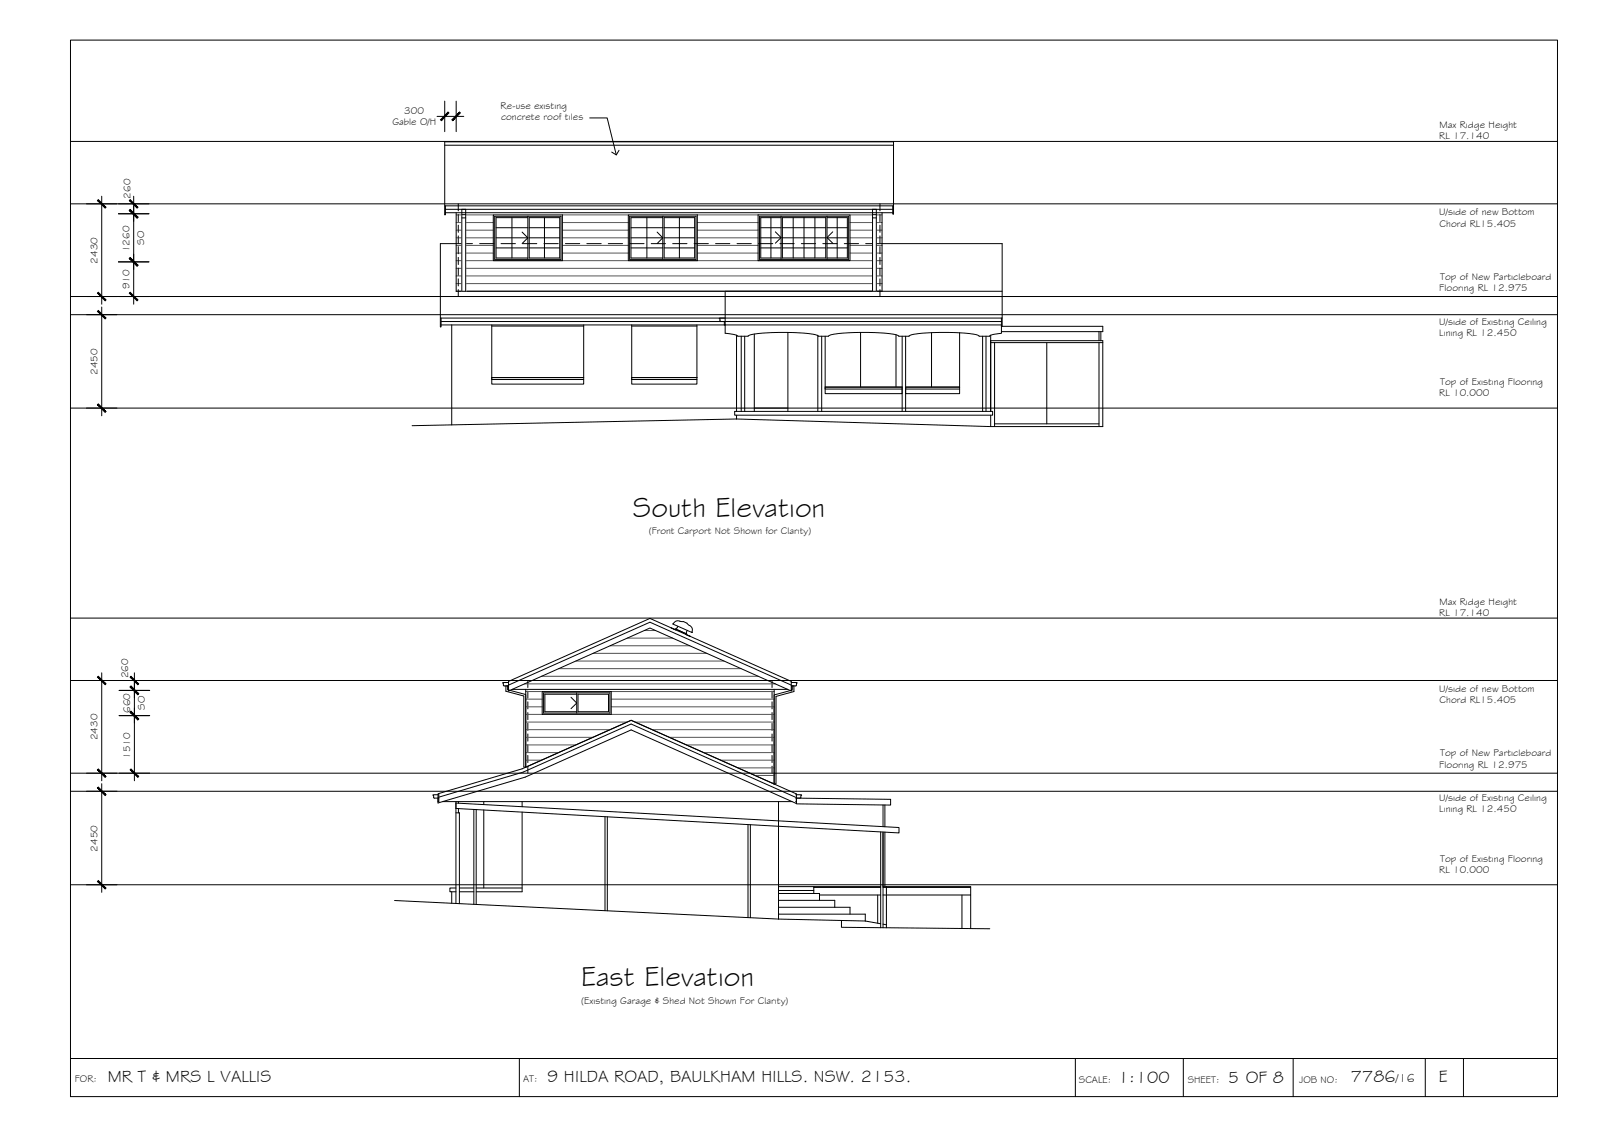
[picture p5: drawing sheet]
<svg xmlns="http://www.w3.org/2000/svg" width="420mm" height="297mm" viewBox="0 0 420 297" stroke-linecap="round" stroke-linejoin="round" font-family="sans-serif">
<!-- layer: MASK -->
<g fill="#fff" stroke="#fff" stroke-width=".26">
<path d="M180.7 164l.3 .1z"/>
<path d="M132.7 179.8h.5l-.5 1zM133.2 179.8l-.5 1h.5z"/>
<path d="M132.7 180.8h.5l-.5 .4zM132.7 181.2h1.9l-1.4-.4z"/>
<path d="M132.7 181.2h1.9l1.4 .9zM134.6 181.2l1.4 .9h1.9z"/>
<path d="M136 182.1h1.9l-.5 .4zM137.4 182.5h.5v-.4z"/>
<path d="M137.4 182.5h.5l-.5 18.6zM137.9 182.5l-.5 18.6h.5z"/>
<path d="M207.7 179.8l.5 1.1v-1.1zM207.7 179.8l.5 1.1h-.5z"/>
<path d="M207.7 180.9l.5 .4v-.4zM206.3 181.3l1.4-.4 .5 .4z"/>
<path d="M205 182.2l3.2-.9h-1.9zM203 182.2l3.3-.9-1.3 .9z"/>
<path d="M203 182.2l.5 .4 1.5-.4zM203 182.2l.5 .4h-.5z"/>
<path d="M203 182.6l.5 22.9v-22.9zM203 182.6l.5 22.9h-.5z"/>
<path d="M179 163l1.2 .4zM179 163l1.3 .6-.1-.2z"/>
<path d="M178.6 163l1.7 .6zM178.6 163l2 .8z"/>
<path d="M178.3 162.9l2.3 .9zM178.3 162.9l2.5 1.1z"/>
<path d="M178.3 162.9l2.5 1.1zM178.4 162.9l2.4 1.1z"/>
<path d="M178.1 162.8l.2 .1zM178.1 162.8l.3 .1z"/>
<path d="M178.4 162.9l2.3 1.1zM178.4 162.9l2.3 1.1z"/>
<path d="M180.7 164l.3 .1zM180.7 164l.3 .1z"/>
<path d="M178.1 162.8l.3 .1zM178.1 162.8l.4 .2z"/>
<path d="M178.4 162.9l2.3 1.1zM178.5 163l2.2 1z"/>
<path d="M180.7 163.9l.3 .2zM180.7 163.9l.3 .2z"/>
<path d="M177.9 162.8l.6 .2zM177.9 162.8l.7 .3z"/>
<path d="M178.5 163l2.2 .9zM178.6 163.1l2.1 .8z"/>
<path d="M180.5 163.9l.5 .2zM180.5 163.9l.7 .3z"/>
<path d="M177.9 162.8l.7 .3zM177.9 162.8l.7 .3zM177.9 162.8l.7 .3zM177.9 162.8l.7 .3z"/>
<path d="M178.6 163.1l1.9 .8zM178.6 163.1l1.9 .8z"/>
<path d="M180.5 163.9l.7 .3zM180.5 163.9l.7 .3z"/>
<path d="M177.7 162.8l.9 .3zM177.7 162.8l1 .4z"/>
<path d="M178.6 163.1l1.9 .8zM178.7 163.2l1.8 .7z"/>
<path d="M180.3 163.9l.9 .3zM180.3 163.9l1 .5z"/>
<path d="M180.3 163.9l1 .5zM180.3 163.9l1 .5z"/>
<path d="M177.7 162.8l1 .4zM177.7 162.8l1 .4z"/>
<path d="M178.7 163.2l1.6 .7zM178.7 163.2l1.6 .7z"/>
<path d="M180.3 163.9l1 .5zM180.3 163.9l1 .5z"/>
<path d="M177.6 162.8l1.1 .4zM177.6 162.8l1.2 .5z"/>
<path d="M178.7 163.2l1.6 .7zM178.8 163.3l1.5 .6z"/>
<path d="M180.2 163.9l1.1 .5zM180.2 163.9l1.2 .6z"/>
<path d="M180.1 164l1.3 .5zM180.1 164l1.4 .6z"/>
<path d="M177.5 162.8l1.3 .5zM177.5 162.8l1.3 .6z"/>
<path d="M178.8 163.3l1.4 .6zM178.8 163.4l1.4 .5z"/>
<path d="M180.1 164l1.4 .6zM180.1 164l1.4 .6z"/>
<path d="M177.4 162.8l1.4 .6zM177.4 162.8l1.4 .7z"/>
<path d="M178.8 163.4l1.3 .6zM178.8 163.5l1.3 .5z"/>
<path d="M180.1 164l1.4 .6zM180.1 164l1.4 .7z"/>
<path d="M177.3 162.9l1.5 .6zM177.3 162.9l1.6 .7z"/>
<path d="M178.8 163.5l1.3 .5zM178.9 163.6l1.2 .4z"/>
<path d="M179.9 164.1l1.6 .6zM179.9 164.1l1.7 .7z"/>
<path d="M177.3 162.9l1.6 .7zM177.3 162.9l1.6 .7z"/>
<path d="M177.2 162.9l1.7 .7zM177.2 162.9l1.7 .7z"/>
<path d="M178.9 163.6l1 .5zM178.9 163.6l1 .5z"/>
<path d="M179.9 164.1l1.7 .7zM179.9 164.1l1.7 .7z"/>
<path d="M177.1 163l1.8 .6zM177.1 163l1.8 .8z"/>
<path d="M178.9 163.6l1 .5zM178.9 163.8l.9 .4 .1-.1z"/>
<path d="M179.9 164.1l1.7 .7-1.8-.6zM179.8 164.2l1.8 .8v-.2z"/>
<path d="M177.1 163l4.5 2zM177.1 163l4.5 2zM177.1 163l4.5 2zM177.1 163l4.5 2z"/>
<path d="M176.9 163.1l.2-.1 4.5 2zM176.9 163.1l4.7 2.1v-.2zM176.9 163.1l4.7 2.1zM176.9 163.1l4.7 2.1z"/>
<path d="M176.9 163.1l4.7 2.1-4.9-1.9zM176.7 163.3l4.9 2.2v-.3zM176.7 163.3l4.9 2.2zM176.7 163.3l4.9 2.2z"/>
<path d="M176.7 163.3l4.9 2.2-5-2zM176.6 163.5l4.9 2.2 .1-.2z"/>
<path d="M176.5 163.5l5 2.2zM176.5 163.5l5.1 2.2z"/>
<path d="M176.5 163.5l5.1 2.2zM176.5 163.6l5.1 2.1z"/>
<path d="M177.8 164.2l2.4 1.1-2.6-.8zM177.6 164.5l2.5 1.1 .1-.3z"/>
<path d="M177.6 164.5l2.5 1.1zM177.6 164.6l2.5 1z"/>
<path d="M177.6 164.6l2.5 1.1zM177.6 164.6l2.5 1.1z"/>
<path d="M177.6 164.6l2.5 1.1zM177.5 164.7l2.6 1z"/>
<path d="M177.5 164.7l2.5 1.1zM177.5 164.7l2.5 1.1z"/>
<path d="M177.5 164.7l2.5 1.1zM177.5 164.7l2.5 1.2z"/>
<path d="M177.5 164.7l2.5 1.2zM177.5 164.7l2.5 1.2z"/>
<path d="M177.5 164.7l2.5 1.2zM177.4 164.8l2.6 1.1z"/>
<path d="M177.4 164.8l2.6 1.1zM177.4 164.8l2.6 1.1z"/>
<path d="M177.3 164.8l2.7 1.1zM177.3 164.8l2.8 1.2zM177.3 164.8l2.8 1.2zM177.3 164.8l2.8 1.2z"/>
<path d="M177.3 164.8l2.8 1.2zM177.3 164.8l2.8 1.3z"/>
<path d="M177.3 164.8l2.8 1.3zM177.2 164.9l2.9 1.3z"/>
<path d="M177.2 164.9l2.9 1.3-2.9-1.1zM177.2 165.1l2.8 1.3 .1-.2z"/>
<path d="M228.8 54.9l1 21.5v-21.5zM228.8 54.9l1 21.5h-1z"/>
<path d="M121.1 54.9l1 21.5v-21.5zM121.1 54.9l1 21.5h-1z"/>
</g>
<!-- layer: SERVICES -->
<path d="M121.1 56.3h1M121.1 57.1h1M121.1 54.9v21.5h1v-21.5M228.8 54.9v21.5h1v-21.5M228.8 56.3h1M228.8 57.1h1M132.7 179.8v1.4l4.7 1.3v18.6h.5v-19l-4.7-1.3v-1M207.7 179.8v1.1l-4.7 1.3v23.3h.5v-22.9l4.7-1.3v-1.5" fill="none" stroke="#000" stroke-width=".26"/>
<!-- layer: NEWWORK -->
<g fill="none" stroke="#000" stroke-width=".26">
<path d="M116.6 38.1h117.7M116.6 54h117.7M116.8 54v2.3h-.2v-19.1h117.7v18.9h-.2v-2.1M116.8 54.9h117.3M116.8 55.8h117.3M119.6 55.8v20.6h111.7v-20.6M129.4 56.3h18.1v12h-18.1zM164.8 56.3h18.1v12h-18.1zM198.8 56.3h24.1v12h-24.1zM133.2 179.8v.9h.2M133.4 178.9l-1.6 .1 .3 .8h1.3M133.4 178.6l37.1-16.5 37 16.5v2.6l-37-16.6-37.1 16.6z"/>
<path d="M133.4 179.6l37.1-16.5 37 16.5M176.6 163.5l-.1 .1 5 2.2v-.1M177.2 164.9l2.9 1.3-.2 .2M177.8 164.2l-.6 .9-1.1-.5 1.1 .5v-.2l2.9 1.3-.1 .2 1.1 .4-1.1-.4 .1-.3M180.2 163.4l.6 .6M180.2 163.4l-1.3-.4a1.79 1.79 0 0 0-2.1 .3l-.2 .2M180.2 165.3l-.1 .8M180.8 164a1.24 1.24 0 0 1 .7 1.6M207.5 178.9l1.6 .1-.3 .8h-1.3M207.7 179.8v.9h-.2M134.3 180.7h72.3M137.9 180.7v20.4l27.6-12.3 37.5 16.7v-24.8"/>
<path d="M142.2 181.3h18.1v6h-18.1z"/>
</g>
<!-- layer: CEILING-FLOOR LINES -->
<path d="M18.5 37.1h390M18.5 53.4h390M18.5 77.7h390M18.5 82.5h390M18.5 107h390M18.5 178.4h390M18.5 162h390M18.5 202.7h390M18.5 207.4h390M18.5 232h390" fill="none" stroke="#000" stroke-width=".26"/>
<!-- layer: BORDER -->
<path d="M18.5 10.5h390v277h-390zM18.5 277.5h390M136.2 277.5v10M282 277.5v10M310.4 277.5v10M339.2 277.5v10M373.8 277.5v10M383.8 277.5v10" fill="none" stroke="#000" stroke-width=".26"/>
<!-- layer: DIMENSION -->
<g fill="none" stroke="#000" stroke-width=".26">
<path d="M114.6 30.5h7M116.6 26.5v8M119.6 26.5v8M22.7 53.4h8M26.7 51.4v28.3M31.1 53.4h8M31.1 56h8M35.1 51.4v28.3M22.7 77.7h8M31.1 77.7h8M31.1 68.7h8M22.7 82.5h8"/>
<path d="M26.7 80.5v28.5M22.7 107h8M22.7 178.4h8M26.7 176.4v28.3M31.2 178.4h8.1M35.2 179v10.6M35.2 176.4v6.6M31.2 187.6h8.1M31.2 181h8.1M35.2 185.6v19.1M22.7 207.4h8M22.7 202.7h8"/>
<path d="M26.7 205.5v28.4M31.2 202.7h8.1M22.7 232h8"/>
</g>
<!-- layer: 0 -->
<g fill="#000" stroke="#000" stroke-width=".26">
<path d="M117.5 29.4l-1.8 2.2 2-2zM117.5 29.4l-1.8 2.2-.2-.2z"/>
<path d="M118.5 31.4l.2 .2 1.8-2.2zM120.5 29.4l.2 .2-2 2z"/>
<path d="M25.6 52.5l2 2.1 .2-.3zM25.6 52.5l.2-.2 2 2z"/>
<path d="M33.9 55.2l2.3 1.8-2.1-2.1zM33.9 55.2l2.3 1.8-.3 .2z"/>
<path d="M33.9 55.2l2 2 .3-.2zM33.9 55.2l.2-.3 2.1 2.1z"/>
<path d="M33.9 52.5l2 2.1 .3-.3zM33.9 52.5l.2-.2 2.1 2z"/>
<path d="M25.6 76.8l2.2 1.8-2-2zM25.6 76.8l2.2 1.8-.2 .3z"/>
<path d="M33.9 76.8l2.3 1.8-2.1-2zM33.9 76.8l2.3 1.8-.3 .3z"/>
<path d="M34.1 67.5l-.2 .2 2.3 1.8zM33.9 67.7l2.3 1.8-.3 .3z"/>
<path d="M33.9 67.7l2 2.1 .3-.3zM33.9 67.7l.2-.2 2.1 2z"/>
<path d="M25.6 81.6l2 2 .2-.2zM25.6 81.6l.2-.2 2 2z"/>
<path d="M25.6 106.1l2.2 1.8-2-2zM25.6 106.1l2.2 1.8-.2 .2z"/>
<path d="M25.6 177.5l2 2 .2-.2zM25.6 177.5l.2-.2 2 2z"/>
<path d="M34.1 180.1l2.3 1.8-2-2zM34.1 180.1l2.3 1.8-.3 .2z"/>
<path d="M34.1 180.1l2.3 1.8-2-2zM34.1 180.1l2.3 1.8-.3 .2z"/>
<path d="M34.1 177.5l2 2 .3-.2zM34.1 177.5l.3-.2 2 2z"/>
<path d="M34.1 186.7l2 2 .3-.2zM34.1 186.7l.3-.2 2 2z"/>
<path d="M34.1 186.7l2 2 .3-.2zM34.1 186.7l.3-.2 2 2z"/>
<path d="M25.8 201.6l-.2 .2 2.2 1.8zM25.6 201.8l2.2 1.8-.2 .2z"/>
<path d="M25.6 206.6l2 2 .2-.2zM25.6 206.6l.2-.3 2 2.1z"/>
<path d="M34.4 201.6l-.3 .2 2.3 1.8zM34.1 201.8l2.3 1.8-.3 .2z"/>
<path d="M25.6 231.1l2.2 1.7-2-1.9zM25.6 231.1l2.2 1.7-.2 .3z"/>
</g>
<!-- layer: EXISTING -->
<g fill="none" stroke="#000" stroke-width=".26">
<path d="M123.9 63.9h-8.4v21.8h.2v-2.3M125.8 63.9h3.7M131.4 63.9h3.8M137 63.9h3.8M142.7 63.9h3.7M148.3 63.9h3.7M153.9 63.9h3.8M159.5 63.9h3.8M165.2 63.9h3.7M170.8 63.9h3.7M176.4 63.9h3.8M182 63.9h3.8"/>
<path d="M187.7 63.9h3.7M193.3 63.9h3.7M198.9 63.9h3.8M204.5 63.9h3.8M210.2 63.9h3.7M215.8 63.9h3.7M221.4 63.9h3.8M227 63.9h35.8v21.6M262.8 76.4h-72.6v11l2.4 .3 .9 .5h2.7a6.8 6.8 0 0 1 3.9-.9 54.2 54.2 0 0 1 14.1 .6l.4 .3h2.7a6.8 6.8 0 0 1 3.9-.9 54.2 54.2 0 0 1 14.1 .6l.4 .3h2.7a6.6 6.6 0 0 1 3.9-.9 51.2 51.2 0 0 1 14.4 .7l.1 .2h2.7a3.7 3.7 0 0 1 2.5-.7l.6-.1v-2.2h-146.9M115.5 83.4h147.3M115.7 84.3h146.9M118.5 85.2v26.2"/>
<path d="M129 99.5h.1M129 85.2v13.8M129 99h24.1M129 99.5h24.1M129 85.5h24.1M153.1 85.2v15.5h-24.1v-1.7M165.7 99.5h.1M165.7 99v1.7h17.1v-1.7M165.7 99h17.1M165.7 99.5h17.1M165.7 85.2v13.8M165.7 85.5h17.1"/>
<path d="M182.8 85.2v13.8M190 84.3v.9M190.2 83.4h-1.5l.3 .9M193.2 87.9v20M194.4 88.2v19.7M195.3 88.2v19.7M197.8 87.6v20.3M206.6 87.2v20.7M214.5 87.9v20M215.5 88.2v19.7M216.4 88.2v13.3M225.7 87.2v14.3"/>
<path d="M235 87.8v13.7M236.6 88.2v19.7M237.5 88.2v19.7M244.3 87.2v14.3M251.7 87.2v14.3M257.7 88.2v19.7M258.6 88.2v19.7M259.8 87.9v20M259.8 89.3h29.4v22.5M259.8 89.8h29.4M260.8 89.8v22M262.6 83.4v2.1h26.6v1.4h-26.6"/>
<path d="M274.5 89.8v21.3M288.2 86.9v2.4M288.2 89.8v22M288.7 86.9v2.4M192.7 107.9h67.6v1h-67.6zM193.2 108.9v.9M197.8 107h8.8M216.4 102h.1M216.4 101.5h20.2v1.7h-20.2zM216.4 102h20.2M237.5 102h.1M237.5 101.5h14.2v1.7h-14.2z"/>
<path d="M237.5 102h14.2M259.8 108.9v2.9M260.8 111.1h27.4M113.7 209l.2 .2M113.7 209.1l-.1-.7h1.5v1.8h-.2v-1M113.9 209.2h1.2M114.9 208.1l22-6.5 28.6-12.8 43.4 19.3v2.6l-43.4-19.3-27.8 12.3-22.8 6.8zM116.1 210.2h91.6M119.6 210.5l116.2 6.5v1.4l-116.2-6.4M119.6 210.2v26.6M119.6 213.1h.9v23.8M120.2 210.2v.4"/>
<path d="M120.2 212v1.1M124.3 212.2v24.9M124.9 212.2v24.9M126.9 210.2v.7M126.9 212.4v20.4M136.9 210.2v1.3M136.9 212.9v20.9h-12M158.7 214.1v24.7M159.3 214.1v24.7M196.2 216.2v24.4M196.8 216.2v24.4M204.2 210.2v30.8"/>
<path d="M208.7 208.4h1.5l-.2 .8h-1.3M208.7 209l-43.2-19.2-28.2 12.6-22.4 6.7M208.7 210.2h.2M208.9 209.2l24.7 .4v1.5l-24.7-.4zM231 218.1v25.1M231.6 211v5.7M231.6 218.1v25.1M232.1 211v5.8M232.1 218.2v14.2M118.5 233.8v3M119.6 232.8h-1.6v1h1.6M120.5 232.8h3.8"/>
<path d="M120.5 233.8h3.8M124.9 232.8h12M204.2 232.4h26.8M204.2 233.5h9.2M204.2 234.2h10.7v1.8M204.2 236h14.7v1.9M204.2 237.9h18.7v1.8M204.2 239.7h22.7v1.8M213.4 232.7h17.6M213.4 232.4v1.8M214.9 234.6h16.1M230.2 234.6v7.4"/>
<path d="M231.6 232.4h23v11.1M231.6 232.7h23M231.6 234.6h23M232.5 232.4v10.1M252.3 234.6v8.9"/>
</g>
<!-- layer: GRDLEV -->
<path d="M108.1 111.6l85.1-1.8 66.6 2h29.4M103.5 236.1l100.7 4.9 22.7 .5 4.1 .7M220.7 241.3v1.8l38.9 .4M231.6 242.3l.9 .2v.7" fill="none" stroke="#000" stroke-width=".26"/>
<!-- layer: HATCH -->
<g fill="none" stroke="#545454" stroke-width=".26">
<path d="M119.6 56.3h9.8M119.6 58.3h9.8M147.5 56.3h17.3M147.5 58.3h17.3M182.9 56.3h15.9M182.9 58.3h15.9M222.9 56.3h8.4M222.9 58.3h8.4M119.6 60.3h9.8M119.6 62.3h9.8M119.6 64.3h9.8M119.6 66.4h9.8"/>
<path d="M119.6 68.3h111.7M119.6 70.4h111.7M119.6 72.3h111.7M119.6 74.4h111.7M119.6 76.3h111.7M147.5 60.3h17.3M147.5 62.3h17.3M147.5 64.3h17.3M147.5 66.4h17.3M182.9 60.3h15.9M182.9 62.3h15.9M182.9 64.3h15.9"/>
<path d="M182.9 66.4h15.9M222.9 60.3h8.4M222.9 62.3h8.4M222.9 64.3h8.4M222.9 66.4h8.4M137.5 179.3h65.9M142 177.3h56.9M146.5 175.3h47.9M151 173.3h38.9M155.5 171.3h29.9M160 169.3h20.9M164.5 167.3h11.9"/>
<path d="M169 165.3h2.9M137.9 181.3h4.3M137.9 183.3h4.3M137.9 185.3h4.3M137.9 187.3h4.3M137.9 189.3h26.6M137.9 191.3h22.1M137.9 193.3h17.6M137.9 195.3h13.1M137.9 197.3h8.6M137.9 199.3h4.1M160.3 181.3h42.7"/>
<path d="M160.3 183.3h42.7M160.3 185.3h42.7M160.3 187.3h42.7M166.6 189.3h36.4M171.1 191.3h31.9M175.6 193.3h27.4M180.1 195.3h22.9M184.5 197.3h18.5M189 199.3h14M193.5 201.3h9.5M198 203.3h5M202.5 205.3h.5"/>
</g>
<!-- layer: 0.13 -->
<g fill="none" stroke="#000" stroke-width=".26">
<path d="M120.2 53.4v1.9M120.2 56.2v1.9M120.2 59v1.9M230.8 53.4v1.9M230.8 56.2v1.9M230.8 59v1.9M120.2 61.8v1.9M120.2 64.7v1.8M120.2 67.5v1.9M120.2 70.3v1.9M120.2 73.1v1.9M120.2 75.9v1.8"/>
<path d="M230.8 61.8v1.9M230.8 64.7v1.8M230.8 67.5v1.9M230.8 70.3v1.9M230.8 73.1v1.9M230.8 75.9v1.8M138.4 178.4v1.8M202.5 178.4v1.8M138.4 181.2v1.9M138.4 184v1.9M138.4 186.8v1.9M138.4 189.6v1.9"/>
<path d="M138.4 192.4v1.9M138.4 195.2v1.9M138.4 198v1.9M202.5 181.2v1.9M202.5 184v1.9M202.5 186.8v1.9M202.5 189.6v1.9M202.5 192.4v1.9M202.5 195.2v1.9M202.5 198v1.9M138.4 200.9v1.8M202.5 200.9v1.8"/>
</g>
<!-- layer: 0 -->
<path d="M154.7 30.9h4.5l2.4 9.7M162.4 39.4l-.8 1.2-1.2-.7" fill="none" stroke="#000" stroke-width=".26"/>
<!-- layer: WINDOWS -->
<g fill="none" stroke="#000" stroke-width=".26">
<path d="M129.7 56.7h17.4v11.3h-17.4zM130.1 59.7h8.3M134.3 57.1v10.5M138.4 57.1h-8.3v10.5h8.3M138.4 56.7v11.3M138.8 57.1h8v10.5h-8zM138.8 59.7h8M142.8 57.1v10.5M165.1 56.7h17.4v11.3h-17.4zM165.5 59.7h8.3M169.7 57.1v10.5M173.8 57.1h-8.3v10.5h8.3"/>
<path d="M173.8 56.7v11.3M174.2 57.1h8v10.5h-8zM174.2 59.7h8M178.2 57.1v10.5M199.2 56.7h23.4v11.3h-23.4zM199.5 59.7h5.4M202.2 57.1v10.5M204.9 57.1h-5.4v10.5h5.4M204.9 56.7v11.3M205.2 57.1h11.4v10.5h-11.4zM205.2 59.7h11.4M208 57.1v10.5"/>
<path d="M210.9 57.1v10.5M213.7 57.1v10.5M216.9 57.1h5.3v10.5h-5.3M216.9 56.7v11.3M216.9 59.7h5.3M219.6 57.1v10.5M130.1 62.3h8.3M130.1 65h8.3M136.9 60.8l1.5 1.5-1.5 1.6M138.8 62.3h8M138.8 65h8M165.5 62.3h8.3"/>
<path d="M165.5 65h8.3M172.3 60.8l1.5 1.5-1.5 1.6M174.2 62.3h8M174.2 65h8M199.5 62.3h5.4M199.5 65h5.4M203.4 60.8l1.5 1.5-1.5 1.5M205.2 62.3h11.4M205.2 65h11.4M216.9 62.3h5.3M216.9 65h5.3M218.4 60.8l-1.5 1.5 1.5 1.5"/>
<path d="M142.6 181.6h17.4v5.4h-17.4zM149.8 182.8l1.5 1.5-1.5 1.5M151.3 182h-8.4v4.6h8.4M151.3 181.6v5.4M151.6 182h8v4.6h-8z"/>
</g>
<g font-size="7.5">
<text x="166" y="135.6">South Elevation</text>
<text x="152.4" y="258.5">East Elevation</text>
</g>
<g font-size="4.5">
<text x="28.3" y="283.6">MR T &amp; MRS L VALLIS</text>
<text x="143.5" y="283.6">9 HILDA ROAD, BAULKHAM HILLS. NSW. 2153.</text>
<text x="293.2" y="283.9">1:100</text>
<text x="322.1" y="283.8">5 OF 8</text>
<text x="354.3" y="283.7">7786</text>
<text x="377.3" y="283.7">E</text>
</g>
<text font-size="3.2" x="366.1" y="283.7">/16</text>
<g font-size="2.6">
<text x="106" y="29.8">300</text>
<text x="131.3" y="28.5">Re-use existing</text>
<text x="102.9" y="32.7">Gable O/H</text>
<text x="131.4" y="31.4">concrete roof tiles</text>
<text x="377.5" y="33.6">Max Ridge Height</text>
<text x="377.5" y="36.5">RL 17.140</text>
<text x="34.2" y="52.1" transform="rotate(-90 34.2 52.1)">260</text>
<text x="377.5" y="56.5">U/side of new Bottom</text>
<text x="377.6" y="59.4">Chord RL15.405</text>
<text x="37.8" y="64.2" transform="rotate(-90 37.8 64.2)">SO</text>
<text x="25.6" y="69.1" transform="rotate(-90 25.6 69.1)">2430</text>
<text x="34" y="66.2" transform="rotate(-90 34 66.2)">1260</text>
<text x="34" y="75.8" transform="rotate(-90 34 75.8)">910</text>
<text x="377.5" y="76.3">Flooring RL 12.975</text>
<text x="377.7" y="73.4">Top of New Particleboard</text>
<text x="377.5" y="85.1">U/side of Existing Ceiling</text>
<text x="377.5" y="88">Lining RL 12.450</text>
<text x="25.6" y="98.3" transform="rotate(-90 25.6 98.3)">2450</text>
<text x="377.7" y="101">Top of Existing Flooring</text>
<text x="377.5" y="103.9">RL 10.000</text>
<text x="170.2" y="140.1">(Front Carport Not Shown for Clarity)</text>
<text x="377.5" y="161.4">RL 17.140</text>
<text x="377.5" y="158.5">Max Ridge Height</text>
<text x="33.6" y="177.8" transform="rotate(-90 33.6 177.8)">260</text>
<text x="377.5" y="181.5">U/side of new Bottom</text>
<text x="377.6" y="184.4">Chord RL15.405</text>
<text x="34.2" y="187" transform="rotate(-90 34.2 187)">660</text>
<text x="38" y="186.1" transform="rotate(-90 38 186.1)">SO</text>
<text x="25.6" y="194.1" transform="rotate(-90 25.6 194.1)">2430</text>
<text x="34.2" y="199" transform="rotate(-90 34.2 199)">1510</text>
<text x="377.5" y="201.2">Flooring RL 12.975</text>
<text x="377.7" y="198.3">Top of New Particleboard</text>
<text x="377.5" y="210.1">U/side of Existing Ceiling</text>
<text x="377.5" y="213">Lining RL 12.450</text>
<text x="25.6" y="223.3" transform="rotate(-90 25.6 223.3)">2450</text>
<text x="377.7" y="226">Top of Existing Flooring</text>
<text x="377.5" y="228.9">RL 10.000</text>
<text x="152.4" y="263.2">(Existing Garage &amp; Shed Not Shown For Clarity)</text>
<text x="19.6" y="283.7">FOR:</text>
<text x="137.2" y="283.6">AT:</text>
<text x="282.9" y="283.9">SCALE:</text>
<text x="311.5" y="283.9">SHEET:</text>
<text x="340.7" y="283.9">JOB NO:</text>
</g>
</svg>
